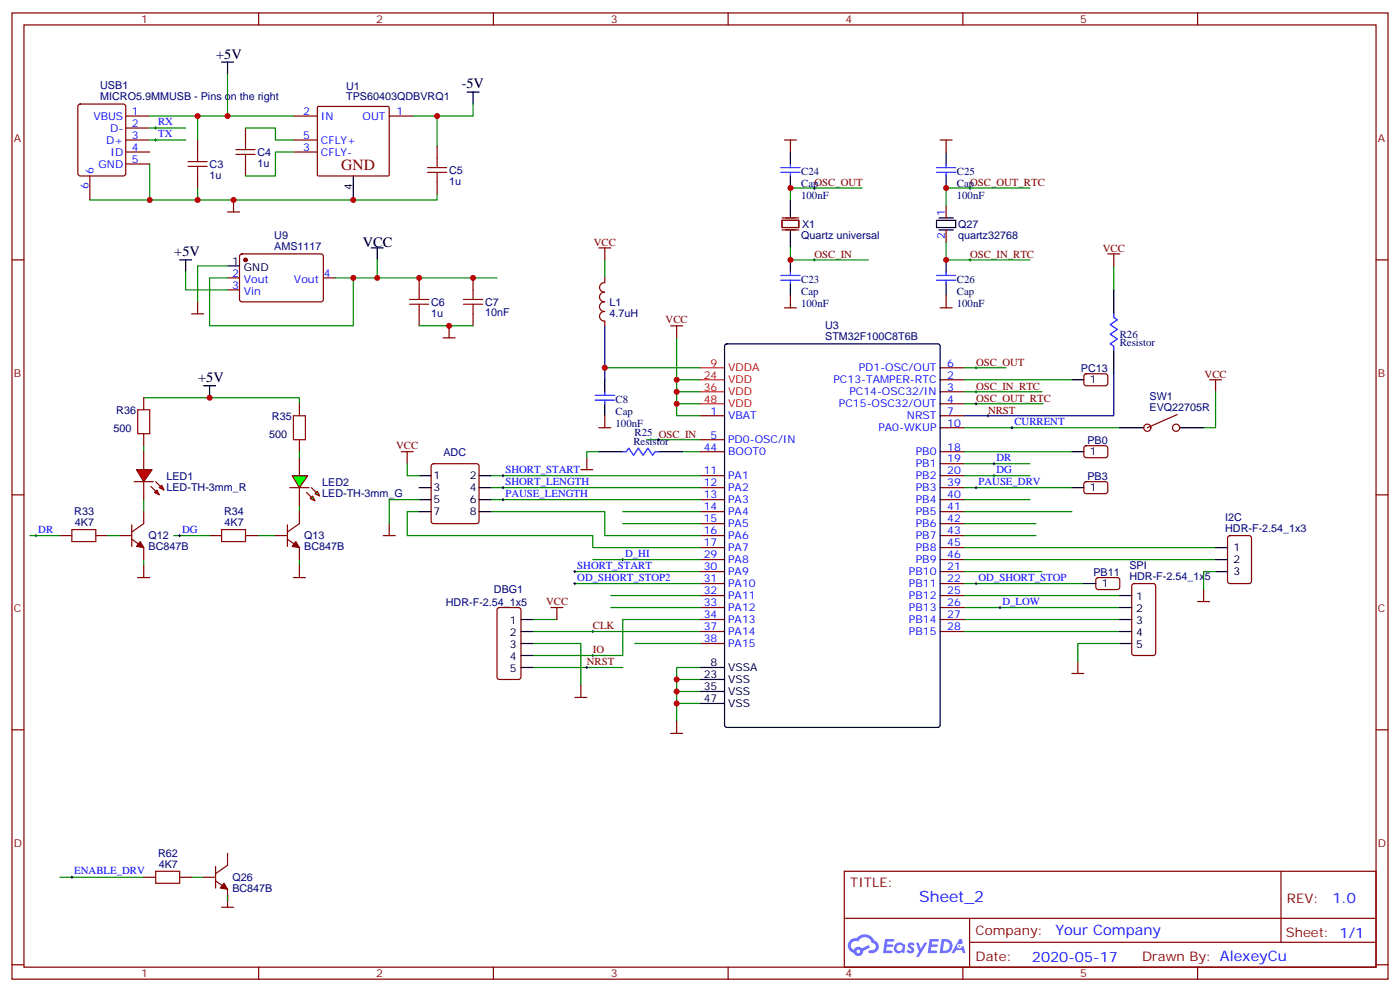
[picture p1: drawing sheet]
<svg xmlns="http://www.w3.org/2000/svg" width="412mm" height="292mm" viewBox="0 0 412 292" stroke-linecap="round" stroke-linejoin="round" font-family="sans-serif">
<g fill="none" stroke="#870000" stroke-width=".35">
<path d="M3.5 3.8h405.4v284.3h-405.4zM7.1 7.3h398.2v277.3h-398.2zM76.2 3.8v3.5M145.3 3.8v3.5M214.5 3.8v3.5M283.6 3.8v3.5M352.8 3.8v3.5M3.5 76.5h3.6M405.3 76.5h3.6M3.5 145.6h3.6M405.3 145.6h3.6M3.5 214.8h3.6"/>
<path d="M405.3 214.8h3.6M248.7 256.4h156.6v28.2h-156.6zM377.3 256.4v20.9M248.7 270.2h156.5M285.6 277.3h119.6M285.6 270.2v14.2M3.5 283.9h3.6M76.2 284.6v3.5M145.3 284.6v3.5M214.5 284.6v3.5M283.6 284.6v3.5M352.8 284.6v3.5"/>
<path d="M405.3 283.9h3.6"/>
</g>
<g fill="#5487ff">
<path d="M267.7 277.6a1.22 1.22 0 0 1 1.7 .2l-.4 .6a.47 .47 0 0 0-.3-.4 .47 .47 0 0 0-.5 .2l.1 .2a1.14 1.14 0 0 1 .8 1.8 1.14 1.14 0 0 1-1.9 0l-.2-.2 .5-.6 .7 .5a.29 .29 0 0 0 .3-.3 .29 .29 0 0 0-.2-.3 1.04 1.04 0 0 1-.6-1.7z"/>
<path d="M260.7 276.3h2.4l.3 .2-.2 .5-1.8 .1-.1 .8h1.5l.3 .4-.3 .4h-1.6l-.2 1.1h1.7l.2 .3-.2 .3-2.6 .1z"/>
<path d="M273.8 276.3h2.4l.3 .2-.1 .5-1.8 .1-.2 .8h1.6l.3 .4-.4 .4h-1.6l-.1 1.1h1.7l.2 .3-.2 .3-2.6 .1z"/>
<path d="M282.6 276.3h.7l.3 1.3-.6 .3a.69 .69 0 0 0-1 .3 .69 .69 0 0 0 .4 .9 .69 .69 0 0 0 .9-.6l.5-.2 .6 2.2h-.8l-.2-.9h-1.8l-.5 .9h-.8z"/>
<path d="M269.8 277.4h.8l.6 1.8 1.1-1.8h.9l-2.6 4.2h-.8l.9-1.5z"/>
<path d="M277.4 276.3l-.6 4.2h1.3a2.11 2.11 0 0 0 2.5-2.1 2.11 2.11 0 0 0-2.5-2.1zM278.1 277.1a1.39 1.39 0 0 1 1.7 1.4 1.39 1.39 0 0 1-1.8 1.3h-.3z"/>
<path d="M263.7 277.9a1.54 1.54 0 0 0-.1 2.2 1.54 1.54 0 0 0 2.2 .1l.6 .3 .3-2.3-.2-.3h-.4a1.49 1.49 0 0 0-2.4 0zM264 278.9a.94 .94 0 0 1 1.8 0 .94 .94 0 0 1-1.8 0z"/>
<path d="M250.4 276.7a2.18 2.18 0 0 0 1.1 3.7 1.44 1.44 0 0 0 1.6 .9 1.44 1.44 0 0 0 1.2-1.4l2-1.1-.5-.7-1.9 1a1.47 1.47 0 0 0-2.4 .4 1.39 1.39 0 0 1-.7-1.9 1.39 1.39 0 0 1 2-.5 2.12 2.12 0 0 1 2.2-1.3 2.12 2.12 0 0 1 1.9 1.7 1.14 1.14 0 0 1 1.1 1.4 1.14 1.14 0 0 1-1.7 .7 .43 .43 0 0 0-.5 .4 .43 .43 0 0 0 .4 .5 1.98 1.98 0 0 0 2.5-1.2 1.98 1.98 0 0 0-1.2-2.6 3.1 3.1 0 0 0-5.3-.6l-.9 .1zM252.3 280a.55 .55 0 0 1 1.1 0 .55 .55 0 0 1-1.1 0z"/>
<circle cx="282.6" cy="278.4" r=".26"/>
</g>
<g fill="none" stroke="#870000" stroke-width=".35">
<path d="M23.2 30.8l.4-.2h12.7l.7 .5v20l-.4 .6-13 .1-.6-.5-.1-20zM37 34.1h7.1M37 37.7h7.1M72.3 37.7v3.5M86.4 34.1h7.1M93.5 31.5l.3-.2 20.7 .1 .2 .3-.1 19.9-.3 .2-20.6-.1-.2-.3zM114.7 34.1h7M26.5 51.8v7M37 44.7h7.1M37 41.2h7.1M37 48.3h7.1M58.2 41.2v3.5"/>
<path d="M58.2 51.8v3.5M72.3 48.3v3.5M86.4 44.7h7.1M86.4 41.2h7.1M128.8 43v3.5M128.8 53.6v3.5M70.8 74.9l.5-.2 23.5 .1 .4 .6v13l-.7 .4h-23.5l-.4-.7v-12.7zM230.4 64.8h4.9v2.2h-4.9zM230.4 67.7h4.9M230.4 64.1h4.9M278.7 60.6v3.5M278.7 67.7v3.5"/>
<path d="M67 81.8h3.6M67 85.3h3.6M95.2 81.8h3.6M123.5 81.8v3.5M123.5 92.4v3.5M139.3 81.8v3.5M139.3 92.4v3.5M42.3 117.1v3.5M88.2 118.8v3.5M276.9 108.2h7.1M276.9 111.8h7.1M276.9 115.3h7.1"/>
<path d="M276.9 118.8h7.1M319.5 110.2l.5-.2 5.9 .1 .4 .6v2.4l-.7 .4h-5.9l-.4-.7v-2.1zM42.3 127.6v3.6M88.2 129.4v3.5M206.4 122.3h7M206.4 129.4h7M206.4 132.9h7M206.4 140h7M276.9 122.3h7.1M276.9 132.9h7.1M276.9 140h7.1M276.9 125.9h7.1"/>
<path d="M276.9 136.5h7.1M319.5 131.4l.5-.2h5.9l.4 .7v2.4l-.7 .4-5.9-.1-.4-.6v-2.1zM346.8 122l-8.8 3.9M61.7 157.6h3.6M72.3 157.6h3.5M81.1 157.6h3.6M84.7 158.7l3.5 2.4v3.6M84.7 154.4v6.4M88.2 150.6v3.5l-3.5 2.5M206.4 143.5h7M206.4 147h7M206.4 150.6h7"/>
<path d="M206.4 154.1h7M206.4 157.6h7M276.9 143.5h7.1M276.9 147h7.1M276.9 150.6h7.1M276.9 154.1h7.1M276.9 157.6h7.1M206.4 161.1h7M206.4 164.7h7M206.4 168.2h7M206.4 171.7h7M206.4 175.3h7"/>
<path d="M206.4 178.8h7M276.9 161.1h7.1M276.9 164.7h7.1M276.9 168.2h7.1M276.9 171.7h7.1M276.9 175.3h7.1M276.9 178.8h7.1M323 170.2l.5-.2h5.9l.4 .7v2.4l-.7 .4-5.9-.1-.4-.6v-2.1zM206.4 182.3h7M206.4 185.8h7M206.4 189.4h7M276.9 182.3h7.1"/>
<path d="M276.9 185.8h7.1M42.3 258.2h3.6M52.9 258.2h3.5M60 258.2h3.5M63.5 259.2l3.5 2.5v3.5M63.5 255v6.3M67 251.1v3.5l-3.5 2.5"/>
<circle cx="338" cy="125.9" r="1.06"/>
<circle cx="346.4" cy="125.9" r="1.06"/>
</g>
<g fill="none" stroke="#000" stroke-width=".35">
<path d="M65.3 18.3h3.5M67 18.3v3.5M137.6 27.1h3.5M139.3 27.1v3.5M104.1 51.8v7M232.8 44.7v3.6M232.8 51.8v3.5M232.8 58.8v5M278.7 44.7v3.6M278.7 51.8v3.5M52.9 76.5h3.5M54.7 76.5v3.5"/>
<path d="M67 78.2h3.6M109.4 73h3.5M111.1 73v3.5M232.8 68v5M232.8 76.5v3.5M275.9 64.8h5.6v2.2h-5.6zM276.6 67.7h4.2M276.6 64.1h4.2M278.7 76.5v3.5M232.8 83.5v3.6M278.7 83.5v3.6M328.1 85.3v7.1"/>
<path d="M60 113.5h3.5M61.7 113.5v3.6M178.2 111.8v3.5M178.2 118.8v3.5M213.7 101.4l.4-.2h62.1l.7 .4v111.8l-.4 .6-62.4 .1-.6-.5-.1-111.7zM315.7 111.8h3.6M328.1 102.9v7.1M176.4 132.9h7M194 132.9h7.1M315.7 132.9h3.6M329.8 125.9h7.1M347.5 125.9h7"/>
<path d="M319.3 171.7h3.5M206.4 196.4h7M206.4 200h7M206.4 203.5h7M206.4 207h7"/>
</g>
<g fill="none" stroke="#008700" stroke-width=".35">
<path d="M44.1 37.7h10.6M58.2 34.1v7.1M67 21.8v12.3h-22.9M67 34.1h19.4M72.3 37.7h8.8v3.5h5.3M128.8 34.1v8.9M139.3 30.6v3.5h-17.6M26.5 58.8h17.6M44.1 48.3v10.5h84.7v-1.7M44.1 41.2h10.6M58.2 55.3v3.5M86.4 44.7h-5.3v7.1h-8.8"/>
<path d="M254 55.3h-21.2v3.5M303.4 55.3h-24.7v5.3M67 78.2h-8.8v10.6M111.1 76.5v5.3h-12.3M178.2 76.5v5.3M232.8 73v3.5h23M278.7 71.2v5.3h24.7M328.1 78.2v7.1M54.7 80v5.3h12.3M67 81.8h-5.3v14.1h42.4v-14.1M111.1 81.8h35.3M123.5 95.9h15.8"/>
<path d="M199.3 99.4v19.4h7.1M42.3 117.1h45.9v1.7M178.2 108.2h28.2M199.3 118.8v3.5h7.1M199.3 111.8h7.1M199.3 115.3h7.1M284 111.8h31.7M284 115.3h22.9M284 108.2h12.3M284 118.8h23.3M358.1 115.3v10.6h-3.6M42.3 131.2v1.7"/>
<path d="M144.6 140h61.8M176.4 132.9h-3.5v1.8M190.5 129.4h15.9M201.1 132.9h5.3M284 125.9h45.8M284 132.9h31.7M284 136.5h19.4M75.8 157.6h5.3M88.2 148.8v1.8M144.6 143.5h61.8M183.4 150.6h23M183.4 154.1h23"/>
<path d="M284 143.5h31.7M284 150.6h31.7M284 154.1h21.2M284 147h19.4M284 157.6h21.2M42.3 164.7v1.7M88.2 164.7v1.7M169.3 168.2h37.1M169.3 171.7h37.1M179.9 175.3h26.5M284 161.1h74.1M284 164.7h74.1"/>
<path d="M284 178.8h45.8M284 168.2h22.9M284 171.7h35.3M284 175.3h45.8M157 189.4h14.1v12.3M157 182.3h7M157 196.4h26.4M157 185.8h49.4M187 189.4h19.4M206.4 182.3h-23v10.6h-26.4M206.4 196.4h-7.1v3.6M206.4 200h-7.1v3.5"/>
<path d="M284 182.3h45.8M284 185.8h45.8M206.4 203.5h-7.1v3.5M206.4 207h-7.1v5.3M17.6 258.2h24.7M56.4 258.2h3.6M67 263.5v1.7"/>
</g>
<g fill="none" stroke="#800000" stroke-width=".35">
<path d="M68.8 58.8v3.6M231.1 41.2h3.5M232.8 41.2v3.5M276.9 41.2h3.6M278.7 41.2v3.5M67 62.4h3.6M176.4 73h3.5M178.2 73v3.5M326.3 74.7h3.5M328.1 74.7v3.5M56.4 92.4h3.6M58.2 88.8v3.6"/>
<path d="M130.5 99.4h3.6M132.3 95.9v3.5M197.6 95.9h3.5M199.3 95.9v3.5M231.1 90.6h3.5M232.8 87.1v3.5M276.9 90.6h3.6M278.7 87.1v3.5M356.3 111.8h3.5M358.1 111.8v3.5M171.1 138.2h3.5M172.9 134.7v3.5"/>
<path d="M176.4 125.9h3.5M178.2 122.3v3.6M86.4 170h3.6M88.2 166.4v3.6M162.3 178.8h3.5M164 178.8v3.5M169.3 205.2h3.6M171.1 201.7v3.5M197.6 215.8h3.5M199.3 212.3v3.5M65.3 267h3.5M67 263.5v3.5"/>
</g>
<g fill="none" stroke="#a10000" stroke-width=".35">
<path d="M55.4 49h5.6M55.4 47.6h5.6M58.2 44.7v2.9M58.2 49v2.8M69.5 45.4h5.6M69.5 44h5.6M72.3 41.2v2.8M72.3 45.4v2.9M125.9 50.7h5.7M125.9 49.3h5.7M128.8 46.5v2.8M128.8 50.7v2.9"/>
<path d="M120.6 89.5h5.7M120.6 88.1h5.7M123.5 85.3v2.8M123.5 89.5v2.9M136.5 89.5h5.7M136.5 88.1h5.7M139.3 85.3v2.8M139.3 89.5v2.9M40.6 120.6h3.5v7h-3.5zM86.4 122.3h3.6v7.1h-3.6zM65.3 155.9h7v3.5h-7zM45.9 256.4h7v3.5h-7z"/>
</g>
<g fill="#870000" stroke="#870000" stroke-width=".35">
<path d="M66 259.9l1 1.8-2.1-.4z"/>
<path d="M87.1 159.4l1.1 1.7-2.1-.3z"/>
<circle cx="72.3" cy="76.5" r=".53"/>
</g>
<g fill="none" stroke="#000" stroke-width=".29">
<path d="M45.5 37.7h.7M45.9 37.3v.7M45.5 41.2h.7M45.9 40.9v.7M239.5 55.3h.7M239.9 55v.7M285.4 55.3h.7M285.8 55v.7M239.5 76.5h.7M239.9 76.1v.7M285.4 76.5h.7M285.8 76.1v.7"/>
<path d="M287.2 108.2h.7M287.2 115.3h.7M287.2 118.8h.7M287.5 107.9v.7M287.5 114.9v.7M287.5 118.5v.7M193.7 129.4h.7M194 129v.8M290.7 122.3h.7M291 122v.7M172.5 196.4h.7M172.9 196.1v.7"/>
<path d="M174.3 192.9h.7M174.3 185.8h.7M174.6 185.5v.7M174.6 192.5v.8M20.8 258.2h.7M21.2 257.8v.7"/>
</g>
<g fill="none" stroke="#00f" stroke-width=".35">
<path d="M230 49.3h5.7M230 50.7h5.7M232.8 48.3v1M232.8 50.7v1.1M275.9 49.3h5.6M275.9 50.7h5.6M278.7 48.3v1M278.7 50.7v1.1M230 81.1h5.7M230 82.5h5.7M232.8 80v1.1M232.8 82.5v1"/>
<path d="M275.9 81.1h5.6M275.9 82.5h5.6M278.7 80v1.1M278.7 82.5v1M328.1 92.4v1l1 .7-2.1 1.4 2.1 1.4-2.1 1.5 2.1 1.4-2.1 1.4 1.1 .7v1M175.3 116.3h5.7M175.3 117.8h5.7M178.2 115.3v1M178.2 117.8v1M183.4 132.9h1.1l.7-1 1.4 2.1 1.4-2.1 1.4 2.1 1.5-2.1 1.4 2.1 .7-1.1h1"/>
</g>
<path d="M178.2 95.9v15.9M328.1 110v12.3h-44.1" fill="none" stroke="#000080" stroke-width=".35"/>
<path d="M206.4 108.2h7M206.4 111.8h7M206.4 115.3h7M206.4 118.8h7" fill="none" stroke="#f00" stroke-width=".35"/>
<path d="M86.1 140h4.6l-2.5 3.5z" fill="#0f0" stroke="#870000" stroke-width=".35"/>
<path d="M85.4 143.5h5.6z" fill="#f00" stroke="#870000" stroke-width=".35"/>
<g fill="#870000" stroke="#870000" stroke-width=".35">
<path d="M91.7 143.5l1.4 1.4z"/>
<path d="M90.3 144.9l1.4 1.4z"/>
</g>
<g fill="#0f0" stroke="#870000" stroke-width=".35">
<path d="M92.8 145.3l.7-.7 .7 1.4z"/>
<path d="M92.1 146l.7 1.4-1.4-.7z"/>
</g>
<path d="M88.2 134.7v5.3M88.2 143.5v5.3" fill="none" stroke="#870000" stroke-width=".35"/>
<path d="M42.3 147v3.6" fill="none" stroke="#008700" stroke-width=".35"/>
<g fill="#f00" stroke="#870000" stroke-width=".35">
<path d="M40.2 138.2h4.6l-2.5 3.5z"/>
<path d="M39.5 141.7h5.7z"/>
</g>
<g fill="#870000" stroke="#870000" stroke-width=".35">
<path d="M45.9 141.7l1.4 1.5z"/>
<path d="M44.4 143.2l1.5 1.4z"/>
</g>
<g fill="#f00" stroke="#870000" stroke-width=".35">
<path d="M46.9 143.5l.7-.7 .7 1.4z"/>
<path d="M46.2 144.2l.7 1.4-1.4-.7z"/>
</g>
<g fill="none" stroke="#870000" stroke-width=".35">
<path d="M178.1 86a1.43 1.43 0 0 0-1.5 1.4 1.43 1.43 0 0 0 1.5 1.4 1.41 1.41 0 0 0-1.5 1.5 1.41 1.41 0 0 0 1.5 1.4 1.41 1.41 0 0 0-1.5 1.4 1.41 1.41 0 0 0 1.5 1.4l.1 1.4M178.2 81.8l-.1 1.4a1.38 1.38 0 0 0-1.5 1.4 1.38 1.38 0 0 0 1.5 1.4M42.3 132.9v5.3M127.2 136.7l.5-.2h12.7l.5 .2 .2 .5v16.2l-.2 .5-.5 .2h-12.7l-.5-.2-.2-.5v-16.2zM17.6 157.6h3.6M28.2 157.6h3.5M35.3 157.6h3.5M38.8 158.7l3.5 2.4v3.6M38.8 154.4v6.4M42.3 141.7v5.3M42.3 150.6v3.5l-3.5 2.5M319.5 142l.5-.3 5.9 .1 .4 .7v2.3l-.7 .5-5.9-.1-.4-.6v-2.1z"/>
<path d="M361.8 157.8l.5-.2h5.6l.7 .5 .1 12.9-.5 .7h-5.9l-.6-.4-.1-13zM146.6 179l.5-.2h5.7l.6 .4 .1 20-.5 .7-5.9 .1-.6-.5-.1-20zM333.6 171.9l.5-.2h5.6l.7 .5v20l-.4 .6-5.9 .1-.7-.5v-20z"/>
</g>
<path d="M41.3 159.4l1 1.7-2.1-.3z" fill="#870000" stroke="#870000" stroke-width=".35"/>
<path d="M118.2 132.9h3.5M119.9 132.9v3.6M112.9 157.6h3.5M114.7 154.1v3.5M40.6 170h3.5M42.3 166.4v3.6M352.8 177h3.5M354.5 173.5v3.5M315.7 198.2h3.6M317.5 194.7v3.5" fill="none" stroke="#800000" stroke-width=".35"/>
<path d="M21.2 155.9h7v3.5h-7z" fill="none" stroke="#a10000" stroke-width=".35"/>
<g fill="none" stroke="#008700" stroke-width=".35">
<path d="M88.2 132.9v1.8M119.9 136.5v3.5h3.6M284 140h19.4M8.8 157.6h8.8M31.7 157.6h3.6M51.2 157.6h10.5M123.5 150.6h-3.6v7h54.7v3.5h31.8M123.5 147h-8.8v7.1M144.6 150.6h33.6v7h28.2M144.6 147h61.8M174.6 164.7h31.8M179.9 178.8h26.5"/>
<path d="M358.1 168.2h-3.6v5.3M329.8 189.4h-12.3v5.3"/>
</g>
<g fill="none" stroke="#000" stroke-width=".29">
<path d="M147.8 140h.7M148.2 139.6v.7M292.5 136.5h.7M292.5 140h.7M292.8 136.1v.7M292.8 139.6v.7M297.7 125.9h.7M298.1 125.5v.7M10.2 157.6h.7M10.6 157.3v.7M52.6 157.6h.7M52.9 157.3v.7"/>
<path d="M147.8 143.5h.7M147.8 147h.7M148.2 143.2v.7M148.2 146.7v.7M287.2 143.5h.7M287.5 143.2v.7M169 171.7h.7M169 168.2h.7M169.3 167.9v.7M169.3 171.4v.7M183.1 164.7h.7M183.4 164.3v.7"/>
<path d="M287.2 171.7h.7M287.5 171.4v.7M294.2 178.8h.7M294.6 178.4v.7"/>
</g>
<g fill="none" stroke="#000" stroke-width=".35">
<path d="M123.5 140h3.5M141.1 140h3.5M123.5 143.5h3.5M123.5 147h3.5M123.5 150.6h3.5M141.1 143.5h3.5M141.1 147h3.5M141.1 150.6h3.5M315.7 143.5h3.6M329.8 175.3h3.6M329.8 178.8h3.6M358.1 168.2h3.5"/>
<path d="M358.1 161.1h3.5M358.1 164.7h3.5M153.5 182.3h3.5M153.5 185.8h3.5M153.5 189.4h3.5M153.5 192.9h3.5M153.5 196.4h3.5M329.8 182.3h3.6M329.8 185.8h3.6M329.8 189.4h3.6"/>
</g>
<g fill="#c00">
<circle cx="61.7" cy="117.1" r=".88"/>
<circle cx="278.7" cy="55.3" r=".88"/>
<circle cx="278.7" cy="76.5" r=".88"/>
<circle cx="232.8" cy="55.3" r=".88"/>
<circle cx="199.3" cy="118.8" r=".88"/>
<circle cx="199.3" cy="200" r=".88"/>
<circle cx="199.3" cy="207" r=".88"/>
<circle cx="199.3" cy="115.3" r=".88"/>
<circle cx="178.2" cy="108.2" r=".88"/>
<circle cx="199.3" cy="111.8" r=".88"/>
<circle cx="199.3" cy="203.5" r=".88"/>
<circle cx="139.3" cy="81.8" r=".88"/>
<circle cx="104.1" cy="81.8" r=".88"/>
<circle cx="111.1" cy="81.8" r=".88"/>
<circle cx="128.8" cy="34.1" r=".88"/>
<circle cx="58.2" cy="58.8" r=".88"/>
<circle cx="68.8" cy="58.8" r=".88"/>
<circle cx="67" cy="34.1" r=".88"/>
<circle cx="58.2" cy="34.1" r=".88"/>
<circle cx="104.1" cy="58.8" r=".88"/>
<circle cx="123.5" cy="81.8" r=".88"/>
<circle cx="132.3" cy="95.9" r=".88"/>
<circle cx="232.8" cy="76.5" r=".88"/>
<circle cx="44.1" cy="58.8" r=".88"/>
</g>
<text font-size="4.6" fill="#800" x="100.5" y="50">GND</text>
<text font-size="4.6" fill="#00f" x="270.8" y="265.4">Sheet_2</text>
<g font-size="4.2">
<text x="63.7" y="17.2">+5V</text>
<text x="136" y="26">-5V</text>
<text x="51.3" y="75.4">+5V</text>
<text x="106.9" y="72.6">VCC</text>
<text x="58.4" y="112.5">+5V</text>
</g>
<g font-size="4.2" fill="#00f">
<text x="392.5" y="265.7">1.0</text>
<text x="310.9" y="275.2">Your Company</text>
<text x="304" y="283">2020-05-17</text>
</g>
<g font-size="3.9" fill="#800">
<text x="250.5" y="261">TITLE:</text>
<text x="379.1" y="265.7">REV:</text>
<text x="287.4" y="275.2">Company:</text>
<text x="378.7" y="275.8">Sheet: 1/1</text>
<text x="287.4" y="282.9">Date:</text>
<text x="336.4" y="282.9">Drawn By: AlexeyCu</text>
</g>
<g font-size="3.2" fill="#800">
<text x="41.6" y="6.8">1</text>
<text x="110.8" y="6.8">2</text>
<text x="179.9" y="6.8">3</text>
<text x="249.1" y="6.8">4</text>
<text x="318.2" y="6.8">5</text>
<text x="4.1" y="41.9">A</text>
<text x="405.9" y="41.9">A</text>
<text x="4.1" y="111.1">B</text>
<text x="405.9" y="111.1">B</text>
<text x="4.1" y="180.2">C</text>
<text x="405.9" y="180.2">C</text>
<text x="4.1" y="249.3">D</text>
<text x="405.9" y="249.3">D</text>
<text x="41.6" y="287.6">1</text>
<text x="110.8" y="287.6">2</text>
<text x="179.9" y="287.6">3</text>
<text x="249.1" y="287.6">4</text>
<text x="318.2" y="287.6">5</text>
</g>
<g font-size="3.2" fill="#000080">
<text x="29.5" y="29.5">MICRO5.9MMUSB - Pins on the right</text>
<text x="29.5" y="26.2">USB1</text>
<text x="102" y="29.6">TPS60403QDBVRQ1</text>
<text x="102" y="26.4">U1</text>
<text x="75.8" y="45.9">C4</text>
<text x="61.7" y="52.6">1u</text>
<text x="61.7" y="49.4">C3</text>
<text x="75.8" y="49.1">1u</text>
<text x="132.3" y="51.2">C5</text>
<text x="236" y="51.4">C24</text>
<text x="281.9" y="51.4">C25</text>
<text x="132.3" y="54.3">1u</text>
<text x="236" y="58.5">100nF</text>
<text x="236" y="55">CapOSC_OUT</text>
<text x="281.9" y="58.5">100nF</text>
<text x="281.9" y="55">CapOSC_OUT_RTC</text>
<text x="80.8" y="70.3">U9</text>
<text x="236" y="70.3">Quartz universal</text>
<text x="236.3" y="67">X1</text>
<text x="282.2" y="70.3">quartz32768</text>
<text x="282.2" y="67">Q27</text>
<text x="80.8" y="73.5">AMS1117</text>
<text x="236" y="83.2">C23</text>
<text x="281.9" y="83.2">C26</text>
<text x="127" y="90">C6</text>
<text x="179.6" y="90">L1</text>
<text x="236" y="86.7">Cap</text>
<text x="281.9" y="86.7">Cap</text>
<text x="127" y="93.2">1u</text>
<text x="142.9" y="93.1">10nF</text>
<text x="142.9" y="90">C7</text>
<text x="179.6" y="93.2">4.7uH</text>
<text x="236" y="90.2">100nF</text>
<text x="281.9" y="90.2">100nF</text>
<text x="243.1" y="100.1">STM32F100C8T6B</text>
<text x="243.1" y="96.9">U3</text>
<text x="329.8" y="101.9">Resistor</text>
<text x="329.9" y="99.5">R26</text>
<text x="318.4" y="109.4">PC13</text>
<text x="181.3" y="118.5">C8</text>
<text x="338.6" y="117.7">SW1</text>
<text x="34.2" y="121.8">R36</text>
<text x="80.1" y="123.5">R35</text>
<text x="181.3" y="125.5">100nF</text>
<text x="181.3" y="122">Cap</text>
<text x="338.6" y="120.9">EVQ22705R</text>
<text x="33.5" y="127">500</text>
<text x="79.3" y="128.8">500</text>
<text x="186.6" y="130.8">Resistor</text>
<text x="186.9" y="128.3">R25 OSC_IN</text>
<text x="320.3" y="130.6">PB0</text>
<text x="130.6" y="134.1">ADC</text>
<text x="49" y="141.1">LED1</text>
<text x="94.9" y="142.9">LED2</text>
<text x="320.3" y="141.2">PB3</text>
<text x="49" y="144.3">LED-TH-3mm_R</text>
<text x="94.9" y="146.1">LED-TH-3mm_G</text>
<text x="21.9" y="151.6">R33</text>
<text x="22.1" y="154.8">4K7</text>
<text x="66" y="151.6">R34</text>
<text x="66.2" y="154.8">4K7</text>
<text x="360.9" y="153.4">I2C</text>
<text x="43.7" y="161.9">BC847B</text>
<text x="43.7" y="158.8">Q12</text>
<text x="89.6" y="161.9">BC847B</text>
<text x="89.6" y="158.8">Q13</text>
<text x="360.9" y="156.6">HDR-F-2.54_1x3</text>
<text x="332.7" y="167.5">SPI</text>
<text x="322.1" y="169.4">PB11</text>
<text x="332.7" y="170.7">HDR-F-2.54_1x5</text>
<text x="131.3" y="178.2">HDR-F-2.54_1x5</text>
<text x="145.5" y="174.5">DBG1</text>
<text x="46.6" y="252.2">R62</text>
<text x="46.8" y="255.3">4K7</text>
<text x="68.4" y="262.5">BC847B</text>
<text x="68.4" y="259.3">Q26</text>
</g>
<g font-size="3.2" fill="#00f">
<text x="27.5" y="35.2">VBUS</text>
<text x="38.8" y="33.8">1</text>
<text x="89.4" y="33.8">2</text>
<text x="94.5" y="35.2">IN</text>
<text x="106.8" y="35.2">OUT</text>
<text x="116.8" y="33.8">1</text>
<text x="32.4" y="38.7">D-</text>
<text x="38.8" y="37.3">2</text>
<text x="38.8" y="40.9">3</text>
<text x="46.6" y="36.8">RX</text>
<text x="46.6" y="40.3">TX</text>
<text x="89.4" y="40.9">5</text>
<text x="31.3" y="42.3">D+</text>
<text x="32.6" y="45.8">ID</text>
<text x="38.8" y="44.4">4</text>
<text x="38.8" y="47.9">5</text>
<text x="89.4" y="44.4">3</text>
<text x="94.5" y="45.8">CFLY-</text>
<text x="94.5" y="42.3">CFLY+</text>
<text x="27.5" y="51.1" transform="rotate(-90 27.5 51.1)">6</text>
<text x="29.1" y="49.3">GND</text>
<text x="26.1" y="55.6" transform="rotate(-90 26.1 55.6)">6</text>
<text x="278.3" y="63.4" transform="rotate(-90 278.3 63.4)">1</text>
<text x="278.3" y="70.4" transform="rotate(-90 278.3 70.4)">2</text>
<text x="68.4" y="81.4">2</text>
<text x="71.9" y="83.2">Vout</text>
<text x="86.6" y="83.2">Vout</text>
<text x="95.4" y="81.4">4</text>
<text x="68.4" y="84.9">3</text>
<text x="71.9" y="86.7">Vin</text>
<text x="279" y="107.9">6</text>
<text x="245.5" y="112.8">PC13-TAMPER-RTC</text>
<text x="253" y="109.3">PD1-OSC/OUT</text>
<text x="279" y="111.4">2</text>
<text x="247.1" y="119.9">PC15-OSC32/OUT</text>
<text x="250.2" y="116.3">PC14-OSC32/IN</text>
<text x="279" y="114.9">3</text>
<text x="279" y="118.5">4</text>
<text x="209.3" y="122">1</text>
<text x="214.5" y="123.4">VBAT</text>
<text x="267.2" y="123.4">NRST</text>
<text x="279" y="122">7</text>
<text x="279" y="125.5">10</text>
<text x="298.8" y="125">CURRENT</text>
<text x="209.3" y="129">5</text>
<text x="214.5" y="130.5">PD0-OSC/IN</text>
<text x="258.8" y="126.9">PA0-WKUP</text>
<text x="207.3" y="132.6">44</text>
<text x="214.5" y="134">BOOT0</text>
<text x="269.8" y="134">PB0</text>
<text x="269.8" y="137.5">PB1</text>
<text x="279" y="132.6">18</text>
<text x="279" y="136.1">19</text>
<text x="293.5" y="135.6">DR</text>
<text x="148.9" y="139.1">SHORT_START</text>
<text x="148.9" y="142.6">SHORT_LENGTH</text>
<text x="207.3" y="139.6">11</text>
<text x="207.3" y="143.2">12</text>
<text x="214.5" y="141">PA1</text>
<text x="269.8" y="141">PB2</text>
<text x="279" y="139.6">20</text>
<text x="279" y="143.2">39</text>
<text x="288.2" y="142.6">PAUSE_DRV</text>
<text x="293.5" y="139.1">DG</text>
<text x="148.9" y="146.2">PAUSE_LENGTH</text>
<text x="207.3" y="146.7">13</text>
<text x="214.5" y="144.6">PA2</text>
<text x="214.5" y="148.1">PA3</text>
<text x="269.8" y="144.6">PB3</text>
<text x="269.8" y="148.1">PB4</text>
<text x="279" y="146.7">40</text>
<text x="207.3" y="150.2">14</text>
<text x="207.3" y="153.7">15</text>
<text x="214.5" y="151.6">PA4</text>
<text x="214.5" y="155.2">PA5</text>
<text x="269.8" y="151.6">PB5</text>
<text x="269.8" y="155.2">PB6</text>
<text x="279" y="150.2">41</text>
<text x="279" y="153.7">42</text>
<text x="11.3" y="156.7">DR</text>
<text x="53.6" y="156.7">DG</text>
<text x="207.3" y="157.3">16</text>
<text x="207.3" y="160.8">17</text>
<text x="214.5" y="158.7">PA6</text>
<text x="269.8" y="158.7">PB7</text>
<text x="279" y="157.3">43</text>
<text x="279" y="160.8">45</text>
<text x="170" y="167.3">SHORT_START</text>
<text x="184.1" y="163.8">D_HI</text>
<text x="207.3" y="164.3">29</text>
<text x="207.3" y="167.9">30</text>
<text x="214.5" y="162.2">PA7</text>
<text x="214.5" y="165.7">PA8</text>
<text x="269.8" y="162.2">PB8</text>
<text x="269.8" y="165.7">PB9</text>
<text x="279" y="164.3">46</text>
<text x="279" y="167.9">21</text>
<text x="170" y="170.9">OD_SHORT_STOP2</text>
<text x="207.3" y="171.4">31</text>
<text x="214.5" y="169.3">PA9</text>
<text x="214.5" y="172.8">PA10</text>
<text x="267.8" y="169.3">PB10</text>
<text x="267.8" y="172.8">PB11</text>
<text x="279" y="171.4">22</text>
<text x="288.2" y="170.9">OD_SHORT_STOP</text>
<text x="207.3" y="174.9">32</text>
<text x="207.3" y="178.4">33</text>
<text x="214.5" y="176.3">PA11</text>
<text x="214.5" y="179.8">PA12</text>
<text x="267.8" y="176.3">PB12</text>
<text x="267.8" y="179.8">PB13</text>
<text x="279" y="174.9">25</text>
<text x="279" y="178.4">26</text>
<text x="295.3" y="177.9">D_LOW</text>
<text x="207.3" y="182">34</text>
<text x="207.3" y="185.5">37</text>
<text x="214.5" y="183.4">PA13</text>
<text x="267.8" y="183.4">PB14</text>
<text x="279" y="182">27</text>
<text x="279" y="185.5">28</text>
<text x="207.3" y="189">38</text>
<text x="214.5" y="186.9">PA14</text>
<text x="214.5" y="190.4">PA15</text>
<text x="267.8" y="186.9">PB15</text>
<text x="21.9" y="257.3">ENABLE_DRV</text>
</g>
<g font-size="3.2">
<text x="103.7" y="55.9" transform="rotate(-90 103.7 55.9)">4</text>
<text x="68.4" y="77.9">1</text>
<text x="71.9" y="79.7">GND</text>
<text x="321" y="112.8">1</text>
<text x="321" y="134">1</text>
<text x="127.7" y="141">1</text>
<text x="138.4" y="141">2</text>
<text x="127.7" y="144.6">3</text>
<text x="127.7" y="148.1">5</text>
<text x="138.4" y="144.6">4</text>
<text x="138.4" y="148.1">6</text>
<text x="321" y="144.6">1</text>
<text x="127.7" y="151.6">7</text>
<text x="138.4" y="151.6">8</text>
<text x="363.4" y="162.2">1</text>
<text x="363.4" y="165.7">2</text>
<text x="324.6" y="172.8">1</text>
<text x="363.4" y="169.3">3</text>
<text x="334.7" y="176.7">1</text>
<text x="150.1" y="183.7">1</text>
<text x="334.7" y="180.2">2</text>
<text x="334.7" y="183.7">3</text>
<text x="150.1" y="187.3">2</text>
<text x="150.1" y="190.8">3</text>
<text x="334.7" y="187.3">4</text>
<text x="334.7" y="190.8">5</text>
<text x="150.1" y="194.3">4</text>
<text x="150.1" y="197.8">5</text>
<text x="209.3" y="196.1">8</text>
<text x="214.5" y="197.5">VSSA</text>
<text x="207.3" y="199.6">23</text>
<text x="207.3" y="203.1">35</text>
<text x="214.5" y="201">VSS</text>
<text x="207.3" y="206.7">47</text>
<text x="214.5" y="204.5">VSS</text>
<text x="214.5" y="208.1">VSS</text>
</g>
<g font-size="3.2" fill="#800000">
<text x="174.9" y="72.3">VCC</text>
<text x="239.9" y="75.8">OSC_IN</text>
<text x="285.8" y="75.8">OSC_IN_RTC</text>
<text x="324.8" y="74.1">VCC</text>
<text x="196.1" y="95.2">VCC</text>
<text x="287.5" y="107.6">OSC_OUT</text>
<text x="354.8" y="111.1">VCC</text>
<text x="287.5" y="114.7">OSC_IN_RTC</text>
<text x="287.5" y="118.2">OSC_OUT_RTC</text>
<text x="291" y="121.7">NRST</text>
<text x="116.7" y="132.2">VCC</text>
<text x="160.9" y="178.1">VCC</text>
<text x="174.6" y="185.2">CLK</text>
<text x="172.9" y="195.8">NRST</text>
<text x="174.6" y="192.3">IO</text>
</g>
<g font-size="3.2" fill="#f00">
<text x="209.3" y="107.9">9</text>
<text x="207.3" y="111.4">24</text>
<text x="214.5" y="109.3">VDDA</text>
<text x="214.5" y="112.8">VDD</text>
<text x="207.3" y="114.9">36</text>
<text x="207.3" y="118.5">48</text>
<text x="214.5" y="116.3">VDD</text>
<text x="214.5" y="119.9">VDD</text>
</g>
</svg>
